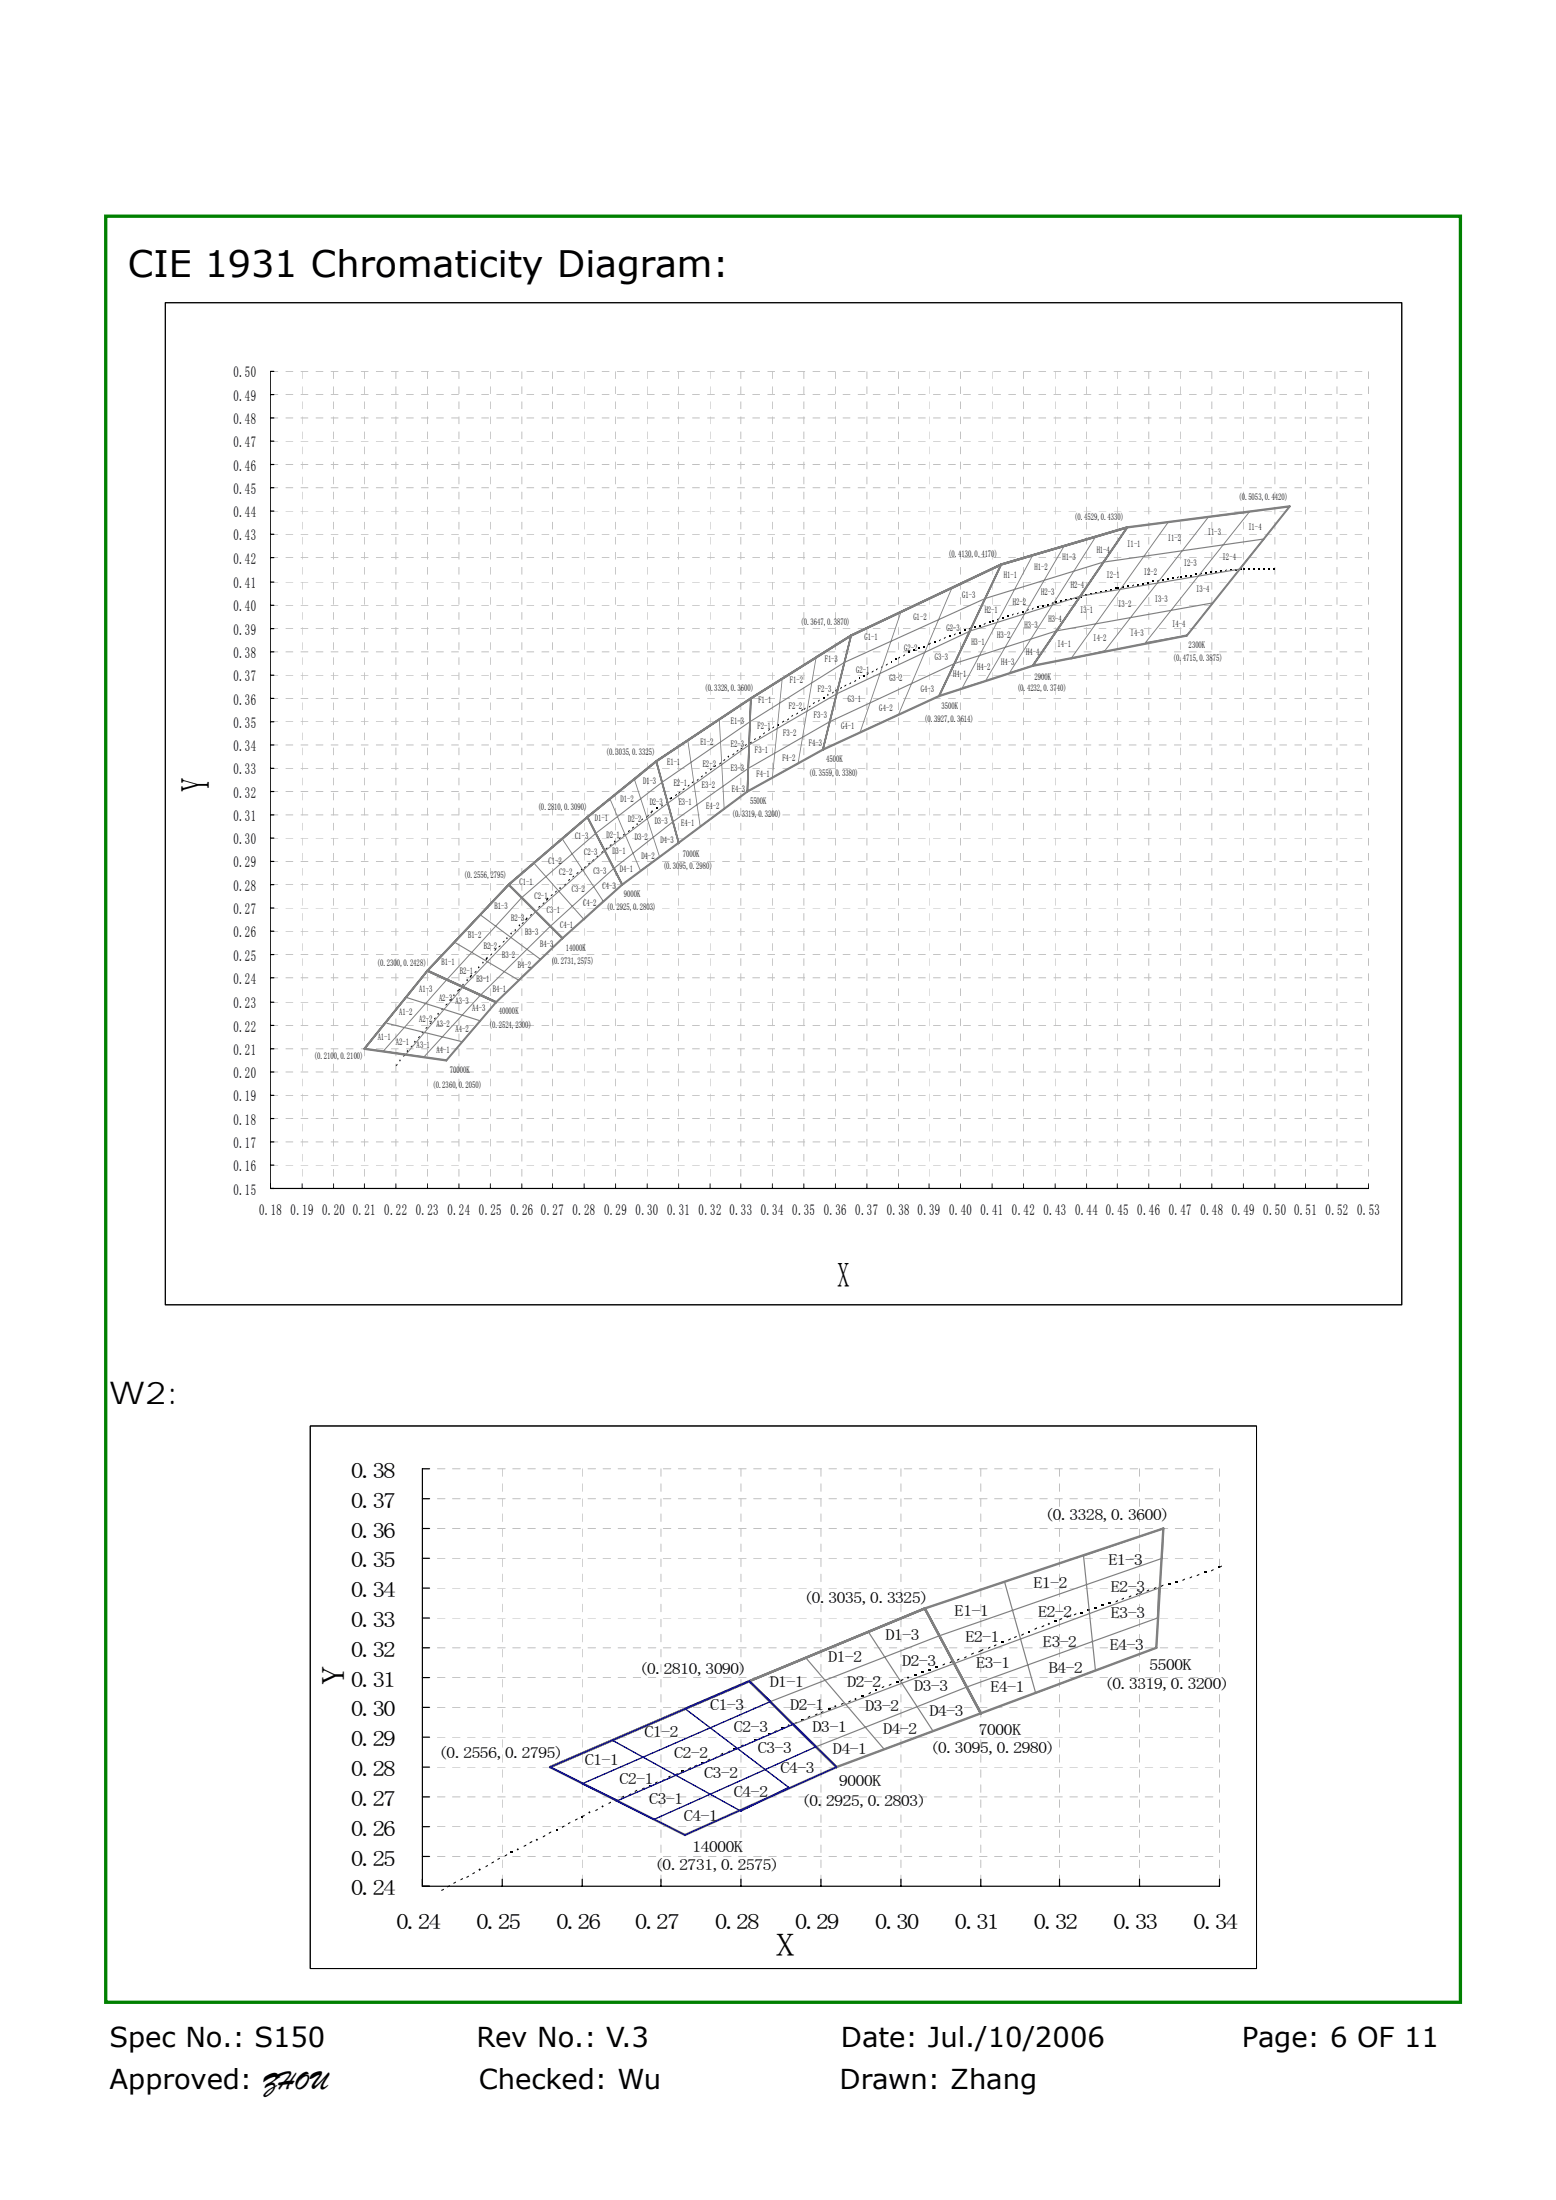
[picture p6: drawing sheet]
<svg xmlns="http://www.w3.org/2000/svg" width="210mm" height="297mm" viewBox="0 0 210 297" stroke-linecap="round" stroke-linejoin="round" font-family="sans-serif">
<path d="M14.3 29.2h182.8v241.1h-182.8z" fill="none" stroke="#008000" stroke-width=".44"/>
<path d="M22.3 40.9h166.9v135.3h-166.9z" fill-rule="evenodd" fill="#fff" stroke="#000" stroke-width=".13"/>
<g fill="none" stroke="#c0c0c0" stroke-width=".13" stroke-dasharray="1 1 1 1 1 1 1 1" stroke-linecap="butt">
<path d="M36.5 59.6h148.2M36.5 56.4h148.2M36.5 53.3h148.2M36.5 50.1h148.2M40.8 50.1v110.4M45 50.1v110.4M49.2 50.1v110.4M53.4 50.1v110.4M57.7 50.1v110.4M61.9 50.1v110.4M66.2 50.1v110.4M70.4 50.1v110.4"/>
<path d="M74.6 50.1v110.4M78.8 50.1v110.4M83.1 50.1v110.4M87.3 50.1v110.4M91.6 50.1v110.4M95.8 50.1v110.4M100 50.1v110.4M104.2 50.1v110.4M108.5 50.1v110.4M112.7 50.1v110.4M117 50.1v110.4M121.2 50.1v110.4"/>
<path d="M125.4 50.1v110.4M129.6 50.1v110.4M133.9 50.1v110.4M138.1 50.1v110.4M142.4 50.1v110.4M146.6 50.1v110.4M150.8 50.1v110.4M155 50.1v110.4M159.3 50.1v110.4M163.5 50.1v110.4M167.8 50.1v110.4M172 50.1v110.4"/>
<path d="M176.2 50.1v110.4M180.4 50.1v110.4M184.7 50.1v110.4M36.5 78.6h148.2M36.5 75.3h148.2M36.5 72.1h148.2M36.5 69h148.2M36.5 65.8h148.2M36.5 62.7h148.2M36.5 97.5h148.2M36.5 94.3h148.2M36.5 91.2h148.2"/>
<path d="M36.5 88h148.2M36.5 84.9h148.2M36.5 81.7h148.2M36.5 119.4h148.2M36.5 116.3h148.2M36.5 113.2h148.2M36.5 110h148.2M36.5 106.9h148.2M36.5 103.7h148.2M36.5 100.6h148.2M36.5 138.5h148.2M36.5 135.3h148.2"/>
<path d="M36.5 132h148.2M36.5 128.9h148.2M36.5 125.7h148.2M36.5 122.6h148.2M36.5 157.3h148.2M36.5 154.2h148.2M36.5 151h148.2M36.5 147.9h148.2M36.5 144.7h148.2M36.5 141.6h148.2"/>
</g>
<g fill="none" stroke="#000" stroke-width=".13">
<path d="M22.3 40.9h166.9v135.3h-166.9zM36.5 59.6h.5M36.5 56.4h.5M36.5 53.3h.5M37 50.1h-.5v110.4h148.2v-.7M36.5 78.6h.5M36.5 75.3h.5M36.5 72.1h.5M36.5 69h.5M36.5 65.8h.5M36.5 62.7h.5M36.5 97.5h.5"/>
<path d="M36.5 94.3h.5M36.5 91.2h.5M36.5 88h.5M36.5 84.9h.5M36.5 81.7h.5M36.5 119.4h.5M36.5 116.3h.5M36.5 113.2h.5M36.5 110h.5M36.5 106.9h.5M36.5 103.7h.5M36.5 100.6h.5"/>
<path d="M36.5 138.5h.5M36.5 135.3h.5M36.5 132h.5M36.5 128.9h.5M36.5 125.7h.5M36.5 122.6h.5M36.5 157.3h.5M36.5 154.2h.5M36.5 151h.5M36.5 147.9h.5M36.5 144.7h.5M36.5 141.6h.5"/>
<path d="M40.8 159.8v.7M45 159.8v.7M49.2 159.8v.7M53.4 159.8v.7M57.7 159.8v.7M61.9 159.8v.7M66.2 159.8v.7M70.4 159.8v.7M74.6 159.8v.7M78.8 159.8v.7M83.1 159.8v.7M87.3 159.8v.7"/>
<path d="M91.6 159.8v.7M95.8 159.8v.7M100 159.8v.7M104.2 159.8v.7M108.5 159.8v.7M112.7 159.8v.7M117 159.8v.7M121.2 159.8v.7M125.4 159.8v.7M129.6 159.8v.7M133.9 159.8v.7M138.1 159.8v.7"/>
<path d="M142.4 159.8v.7M146.6 159.8v.7M150.8 159.8v.7M155 159.8v.7M159.3 159.8v.7M163.5 159.8v.7M167.8 159.8v.7M172 159.8v.7M176.2 159.8v.7M180.4 159.8v.7"/>
</g>
<g fill="#000">
<path d="M152.8 79.1l.2-.2v.2l-.2 .1zM156.1 78.4l.3-.1v.1l-.3 .2zM158.8 78l.3-.2v.2l-.3 .1zM162 77.5l.2-.2v.2l-.2 .1zM165.3 77l.2-.1v.1l-.2 .2zM101.8 99.8l.2-.1v.1l-.2 .1zM102.4 99.5l.3-.2v.2l-.3 .2zM103 99l.2-.2v.2l-.2 .2zM103.7 98.6l.2-.2v.2l-.2 .1zM104.2 98.2l.3-.1v.1l-.3 .2zM105.6 97.5l.2-.2v.2l-.2 .1zM106.2 97.1l.3-.1v.1l-.3 .2z"/>
<path d="M106.8 96.6l.2-.1v.1l-.2 .2zM107.5 96.4l.2-.2v.2l-.2 .1zM108.1 95.9l.3-.2v.2l-.3 .1zM108.5 95.7l.2-.2v.2l-.2 .2zM109.2 95.4l.2-.2v.2l-.2 .1zM109.7 94.9l.2-.1v.1l-.2 .2zM110.4 94.6l.2-.2v.2l-.2 .2zM111.7 93.7l.1 .1-.1 .2-.1-.2zM112.3 93.5l.2-.1v.1l-.2 .2zM112.7 93.2l.2-.2v.2l-.2 .2zM113.4 92.9l.2-.2v.2l-.2 .1zM114 92.6l.2-.2v.2l-.2 .1z"/>
<path d="M114.6 92.3l.3-.2v.2l-.3 .1zM115.3 91.9l.2-.1v.1l-.2 .2zM117 91l.2-.2v.2l-.2 .2zM117.6 90.7l.3-.2v.2l-.3 .1zM118.2 90.4l.2-.2v.2l-.2 .1zM118.9 90.1l.2-.2v.2l-.2 .1zM119.5 89.7l.3-.1v.1l-.3 .2zM121.2 88.8l.3-.2v.2l-.3 .2zM121.9 88.5l.2-.2v.2l-.2 .1zM125.4 86.9l.2-.1v.1l-.2 .2zM126.7 86.4l.2-.1v.1l-.2 .2zM127.4 86.1l.2-.1v.1l-.2 .2z"/>
<path d="M128.7 85.7l.2-.2v.2l-.2 .1zM130.7 84.9l.3-.2v.2l-.3 .1zM132.8 84.2l.2-.1v.1l-.2 .2zM134.6 83.6l.2-.1v.1l-.2 .2zM136.6 83l.2-.2v.2l-.2 .1zM137.2 82.8l.3-.1v.1l-.3 .2zM138.6 82.4l.2-.2v.2l-.2 .1zM139.3 82.2l.2-.2v.2l-.2 .2zM141.9 81.4l.3-.1v.1l-.3 .2zM75.6 119.8l.1 .1-.1 .2-.1-.2zM76.1 119.4l.3-.1v.1l-.3 .2zM76.7 118.8l.2-.1v.1l-.2 .2z"/>
<path d="M77.3 118.3l.2-.1v.1l-.2 .2zM77.8 117.9l.2-.2v.2l-.2 .1zM78.5 117.2l.1 .2-.1 .2-.1-.2zM78.8 117.1l.2-.2v.2l-.2 .1zM79.4 116.6l.2-.1v.1l-.2 .2zM79.9 116.1l.3-.1v.1l-.3 .2zM80.6 115.5l.1 .2-.1 .1-.1-.1zM81.2 115l.2-.1v.1l-.2 .2zM81.7 114.6l.3-.2v.2l-.3 .1zM82.3 114.1l.2-.2v.2l-.2 .2zM83 113.5l.1 .1-.1 .2-.2-.2zM83.5 113.2l.2-.2v.2l-.2 .1z"/>
<path d="M84.1 112.7l.2-.2v.2l-.2 .1zM84.8 112.2l.2-.1v.1l-.2 .2zM85.3 111.7l.2-.1v.1l-.2 .2zM86 111.1l.1 .2-.1 .1-.1-.1zM86.6 110.6l.2-.1v.1l-.2 .2zM87.3 110.2l.2-.2v.2l-.2 .1zM87.9 109.5l.1 .2-.1 .2-.1-.2zM88 109.4l.1 .1-.1 .2-.1-.2zM89.2 108.8l.3-.2v.2l-.3 .1zM89.9 108.3l.2-.2v.2l-.2 .1zM90.5 107.7l.1 .1-.1 .2-.2-.2zM91.1 107.3l.3-.1v.1l-.3 .2z"/>
<path d="M91.6 107l.2-.1v.1l-.2 .2zM92.1 106.6l.3-.2v.2l-.3 .1zM92.8 106.1l.2-.2v.2l-.2 .1zM93.4 105.6l.2-.1v.1l-.2 .2zM94 105.3l.3-.2v.2l-.3 .2zM94.6 104.8l.2-.1v.1l-.2 .2zM95.3 104.2l.1 .2-.1 .1-.1-.1zM95.8 103.9l.3-.2v.2l-.3 .1zM96.4 103.4l.2-.1v.1l-.2 .2zM97.1 103.1l.2-.2v.2l-.2 .2zM97.6 102.6l.3-.1v.1l-.3 .2zM98.3 102l.1 .2-.1 .1-.1-.1z"/>
<path d="M98.8 101.8l.3-.1v.1l-.3 .2zM99.4 101.4l.2-.2v.2l-.2 .1zM100 101l.2-.1v.1l-.2 .2zM100.5 100.6l.3-.2v.2l-.3 .1zM101.2 100.3l.2-.2v.2l-.2 .1zM57 139.3l.1 .1-.1 .2-.1-.2zM57.4 138.8l.3-.2v.2l-.3 .1zM58 138.2l.2-.2v.2l-.2 .1zM58.6 137.5l.2-.1v.1l-.2 .2zM59.1 136.7l.1 .2-.1 .2-.1-.2zM59.6 136.2l.2-.1v.1l-.2 .2zM60.1 135.6l.3-.1v.1l-.3 .2z"/>
<path d="M60.7 135l.2-.1v.1l-.2 .1zM61.3 134.2l.1 .2-.1 .1-.1-.1zM61.7 133.8l.2-.2v.2l-.2 .1zM61.9 133.6l.2-.2v.2l-.2 .2zM62.5 132.8l.1 .2-.1 .1-.1-.1zM63 132.2l.2 .1-.2 .2-.1-.2zM63.6 131.6l.1 .1-.2 .3-.1-.1zM64.1 131.2l.2-.1v.1l-.2 .2zM64.6 130.5l.1 .1-.1 .2-.1-.2zM65.2 129.8l.1 .2-.1 .1-.1-.1zM65.7 129.2l.1 .1-.2 .4-.1-.2zM66.2 128.9l.2-.2v.2l-.2 .1z"/>
<path d="M66.7 128.2l.3-.1v.1l-.3 .2zM67.3 127.8l.2-.2v.2l-.2 .1zM67.9 127.1l.2-.1v.1l-.2 .2zM68.4 126.5l.1 .2-.1 .1-.1-.1zM69 125.9l.1 .1-.1 .2-.1-.2zM69.5 125.4l.1 .2-.1 .1-.1-.1zM70.1 124.8l.1 .1-.1 .2-.1-.2zM70.4 124.6l.3-.1v.1l-.3 .2zM71.1 123.8l.1 .2-.2 .3-.1-.1zM71.5 123.5l.3-.1v.1l-.3 .2zM72.1 123.1l.2-.2v.2l-.2 .1zM72.7 122.4l.2-.1v.1l-.2 .2z"/>
<path d="M73.2 122l.2-.2v.2l-.2 .1zM73.9 121.2l.1 .1-.2 .3-.1-.1zM74.3 120.9l.3-.2v.2l-.3 .1zM74.9 120.4l.2-.2v.2l-.2 .1zM53.4 143.8l.2-.2v.2l-.2 .2zM54 143l.1 .2-.1 .1-.1-.1zM54.4 142.5l.3-.1v.1l-.3 .2zM55 141.8l.1 .1-.1 .2-.1-.2zM55.4 141.3l.2-.2v.2l-.2 .1zM56 140.5l.1 .2-.1 .1-.1-.1zM56.4 140l.3-.1v.1l-.3 .2z"/>
</g>
<g fill="#000">
<path d="M148.4 79.8h.3v.2h-.3zM149.1 79.7h.2v.1h-.2zM149.8 79.5h.2v.2h-.2zM150.4 79.4h.3v.1h-.3zM150.8 79.4h.2v.1h-.2zM151.4 79.2h.3v.2h-.3zM152.1 79.1h.2v.1h-.2zM153.5 78.9h.2v.2h-.2zM154.1 78.7h.3v.2h-.3zM154.8 78.6h.2v.1h-.2zM155.5 78.4h.2v.2h-.2zM156.8 78.3h.2v.1h-.2z"/>
<path d="M157.5 78.1h.2v.2h-.2zM158.2 78h.2v.1h-.2zM159.3 77.8h.2v.2h-.2zM160 77.6h.2v.2h-.2zM160.6 77.6h.2v.2h-.2zM161.3 77.5h.2v.1h-.2zM162.6 77.3h.3v.2h-.3zM163.3 77.2h.2v.1h-.2zM164 77.2h.2v.1h-.2zM164.7 77h.2v.2h-.2zM166 76.9h.2v.1h-.2zM166.7 76.9h.2v.1h-.2z"/>
<path d="M167.3 76.7h.3v.2h-.3zM167.8 76.7h.2v.2h-.2zM168.5 76.7h.2v.2h-.2zM169.1 76.7h.3v.2h-.3zM169.8 76.7h.2v.2h-.2zM170.5 76.7h.2v.2h-.2zM171.2 76.7h.2v.2h-.2zM171.8 76.7h.2v.2h-.2zM104.9 97.7h.2v.2h-.2zM111 94.1h.3v.2h-.3zM116 91.5h.1v.1h-.1zM116.5 91.2h.3v.1h-.3z"/>
<path d="M120.2 89.3h.1v.1h-.1zM120.8 89h.2v.1h-.2zM122.6 88h.2v.2h-.2zM123.3 87.7h.2v.2h-.2zM123.9 87.4h.2v.1h-.2zM124.6 87.2h.2v.2h-.2zM125.3 86.9h.1v.2h-.1zM126 86.6h.3v.2h-.3zM128.1 85.8h.2v.2h-.2zM129.4 85.3h.2v.2h-.2zM130.1 85h.2v.2h-.2zM131.4 84.6h.2v.1h-.2z"/>
<path d="M132.1 84.4h.2v.2h-.2zM133.4 83.9h.2v.2h-.2zM133.9 83.8h.2v.1h-.2zM135.2 83.3h.2v.2h-.2zM135.9 83.1h.2v.2h-.2zM137.9 82.5h.2v.2h-.2zM139.9 81.9h.2v.1h-.2zM140.6 81.7h.2v.2h-.2zM141.3 81.6h.2v.1h-.2zM142.4 81.3h.2v.1h-.2zM143.1 81.1h.2v.2h-.2zM143.7 80.9h.3v.2h-.3z"/>
<path d="M144.4 80.8h.2v.1h-.2zM145.1 80.6h.2v.2h-.2zM145.7 80.5h.3v.1h-.3zM146.4 80.3h.2v.2h-.2zM147.1 80.2h.2v.1h-.2zM147.8 80h.2v.2h-.2zM87.2 110.2h.1v.1h-.1zM88.6 109.1h.2v.1h-.2zM90.6 107.7h.1v.1h-.1z"/>
</g>
<g fill="none" stroke="#808080" stroke-width=".13">
<path d="M135.1 76.2l-20.2 9.6M135.1 76.2l-8.4 17.8M135.1 76.2l-2.1 4.6M135.1 76.2l-6.7 3.3-7.2 17-5.1 2.3 5.5-16.1M139.4 75l-9.5 17.9 3.1-1 10.6-18.2 4.3-1.2-11.7 18.3 3.2-.9M148.9 75.9l21.7-3.1-3.4 4.1-21.3 3.6M148.9 75.9l-15.9 4.9M148.9 75.9l-3 4.6M152.1 71.2l22-2.8-13.9 17.4M152.1 71.2l-12.7 18.7M152.1 71.2l-3.2 4.7M152.1 71.2l-17 5"/>
<path d="M157.6 70.6l-13.1 18.4 4.6-1.1 14-18.1 5.5-.6-14 17.6 5.6-1M101.2 97.5l-11.9 8.1-8.9 6.9M101.2 97.5l-.2 6.2M101.3 94.3l-12.7 8.5M101.3 94.3l-.4 12.6M101.3 94.3l-.1 3.2M101.3 94.3l-4.2 2.8 .6 12.1-3.2 2.4-1.7-11.7M112 97.5l-11 6.2M112.9 93.7l-11.8 6.9-11 7.8M112.9 93.7l-.9 3.8M114 89.4l-12.8 8.1M114 89.4l-1.1 4.3"/>
<path d="M114.9 85.8l-13.6 8.5M114.9 85.8l-3.9 15.4M114.9 85.8l-4.7 2.8-2.5 14.5-3.5 1.9 1.4-13.4M114.9 85.8l-2.9 11.7M126.7 94l-15.7 7.2M128.8 89.6l-16.8 7.9M131 85.2l-2.2 4.4M131 85.2l-18.1 8.5M133 80.8l-19 8.6M139.4 89.9l-12.7 4.1M142.6 85.2l21-3.8-3.4 4.4M142.6 85.2l-13.8 4.4"/>
<path d="M142.6 85.2l-3.2 4.7M145.9 80.5l-3.3 4.7M145.9 80.5l-14.9 4.7M160.2 85.8l-20.8 4.1M68.6 119.4l-10.9 11.7M68.6 119.4l7.3 7.3M68.6 119.4l1.8 1.8M68.6 119.4l-3.8 4.1 8.1 6-2.9 2.8-8.5-5M68.6 119.4l5.6 5.7M79.3 110.3l4.7 9.1M79.3 110.3l3.5 6.9M79.3 110.3l-10.7 9.1"/>
<path d="M79.3 110.3l1.1 2.2M79.3 110.3l-3.4 3 5.5 8.3-2.6 2.6-6.7-7.6M80.4 112.5l1.2 2.4M80.4 112.5l-10 8.7M81.6 114.9l1.2 2.3M81.6 114.9l-9.3 8.2M82.8 117.2l-8.6 7.9M84 119.4l-8.1 7.3M88.6 102.8l-9.3 7.5M88.6 102.8l3 11M88.6 102.8l1.5 5.6M88.6 102.8l-3 2.5 3.4 10.4-2.6 1.9-4.1-9.8"/>
<path d="M90.1 108.4l.7 2.6M90.1 108.4l-8.5 6.5M90.8 111l-8 6.2M91.6 113.8l-7.6 5.6M100.9 106.9l-9.3 6.9M101 103.7l-10.2 7.3M111 101.2l-10.1 5.7M57.7 131.1l-8.5 10.5M57.7 131.1l9.3 4.2M57.7 131.1l2.5 1.2M57.7 131.1l-2.8 3.6 9.9 3.1-2.4 2.9-10.2-2.5M60.2 132.3l-8.5 9.6 3.1 .5 7.7-9.1"/>
<path d="M60.2 132.3l2.3 1M62.5 133.3l2.3 1.1M64.8 134.4l-7.6 8.3-8-1.1M67 135.3l-6.8 7.9-11-1.6M70.4 121.2l-10.2 11.1M70.4 121.2l1.9 1.9M72.3 123.1l1.9 2M72.3 123.1l-9.8 10.2M74.2 125.1l-9.4 9.3M75.9 126.7l-8.9 8.6"/>
</g>
<g fill="none" stroke="#808080" stroke-width=".27">
<path d="M135.1 76.2l-20.2 9.6M135.1 76.2l-8.4 17.8M152.1 71.2l-17 5M152.1 71.2l-12.7 18.7M152.1 71.2l22-2.8-13.9 17.4-20.8 4.1M101.3 94.3l-12.7 8.5M101.3 94.3l-.4 12.6M114.9 85.8l-13.6 8.5M114.9 85.8l-3.9 15.4M126.7 94l-15.7 7.2M139.4 89.9l-12.7 4.1M68.6 119.4l-10.9 11.7"/>
<path d="M68.6 119.4l7.3 7.3M79.3 110.3l-10.7 9.1M79.3 110.3l4.7 9.1M84 119.4l-8.1 7.3M88.6 102.8l-9.3 7.5M88.6 102.8l3 11M91.6 113.8l-7.6 5.6M100.9 106.9l-9.3 6.9M111 101.2l-10.1 5.7M57.7 131.1l-8.5 10.5 11 1.6 6.8-7.9M57.7 131.1l9.3 4.2M75.9 126.7l-8.9 8.6"/>
</g>
<path d="M41.9 192.5h127.7v73.3h-127.7z" fill-rule="evenodd" fill="#fff" stroke="#000" stroke-width=".13"/>
<g fill="none" stroke="#c0c0c0" stroke-width=".13" stroke-dasharray="1 1 1 1 1 1 1 1">
<path d="M57 198.3h107.6M67.8 198.3v56.4M78.6 198.3v56.4M89.2 198.3v56.4M100 198.3v56.4M110.8 198.3v56.4M121.6 198.3v56.4M132.4 198.3v56.4M143 198.3v56.4M153.8 198.3v56.4M164.6 198.3v56.4M57 218.5h107.6"/>
<path d="M57 214.4h107.6M57 210.4h107.6M57 206.4h107.6M57 202.4h107.6M57 238.6h107.6M57 234.5h107.6M57 230.5h107.6M57 226.5h107.6M57 222.5h107.6M57 250.7h107.6M57 246.6h107.6M57 242.6h107.6"/>
</g>
<g fill="none" stroke="#000" stroke-width=".16">
<path d="M58 198.3h-1v56.4h107.6v-1M57 218.5h1M57 214.4h1M57 210.4h1M57 206.4h1M57 202.4h1M57 238.6h1M57 234.5h1M57 230.5h1M57 226.5h1M57 222.5h1M57 250.7h1"/>
<path d="M57 246.6h1M57 242.6h1M67.8 253.7v1M78.6 253.7v1M89.2 253.7v1M100 253.7v1M110.8 253.7v1M121.6 253.7v1M132.4 253.7v1M143 253.7v1M153.8 253.7v1"/>
</g>
<g fill="#000">
<path d="M139.6 219.9l.3-.2v.2l-.3 .2zM140.6 219.6l.3-.2v.2l-.3 .1zM141.4 219.3l.1-.2 .2 .2-.2 .1zM143 218.6l.3-.1v.1l-.3 .2zM144 218.3l.3-.2v.2l-.3 .2zM144.9 218l.3-.2v.2l-.3 .1zM150.6 216.2l.3-.2v.2l-.3 .2zM151.4 215.9l.3-.2v.2l-.3 .1zM152.3 215.6l.4-.2v.2l-.4 .1zM153.3 215.2l.3-.1v.1l-.3 .2zM153.8 215.1l.3-.2v.2l-.3 .1zM154.7 214.8l.4-.2v.2l-.4 .1z"/>
<path d="M155.7 214.4l.3-.1v.1l-.3 .2zM156.7 214.1l.3-.1v.1l-.3 .2zM159.6 213.3l.3-.2v.2l-.3 .2zM160.5 213l.4-.2v.2l-.4 .1zM161.5 212.7l.3-.2v.2l-.3 .1zM163.4 212l.4-.1v.1l-.4 .2zM164.6 211.5l.3-.1v.1l-.3 .2zM90.2 239.9l.3-.2v.2l-.3 .1zM91.1 239.5l.4-.1v.1l-.4 .2zM92.9 238.7l.3-.1v.1l-.3 .2zM93.7 238.4l.3-.1v.1l-.3 .2zM95.5 237.6l.3-.2v.2l-.3 .2z"/>
<path d="M96.5 237.3l.3-.2v.2l-.3 .1zM97.3 236.8l.3-.2v.2l-.3 .2zM98.2 236.5l.4-.2v.2l-.4 .1zM100 235.7l.3-.2v.2l-.3 .1zM101 235.4l.3-.2v.2l-.3 .1zM102.7 234.5l.4-.1v.1l-.4 .2zM104.5 233.7l.3-.1v.1l-.3 .2zM106.4 232.8l.2 .1-.2 .2-.1-.2zM107.2 232.6l.4-.1v.1l-.4 .2zM109 231.8l.3-.2v.2l-.3 .2zM110 231.5l.3-.2v.2l-.3 .1zM110.8 231.2l.3-.2v.2l-.3 .1z"/>
<path d="M112.7 230.2l.2 .2-.2 .1-.1-.1zM113.5 230l.3-.1v.1l-.3 .2zM114.5 229.7l.3-.1v.1l-.3 .2zM115.4 229.2l.2 .2-.2 .2-.1-.2zM117.2 228.6l.3-.2v.2l-.3 .2zM119 227.8l.3-.2v.2l-.3 .1zM120 227.5l.3-.2v.2l-.3 .1zM121.6 226.8l.3-.1v.1l-.3 .2zM122.5 226.3l.2 .2-.2 .2-.1-.2zM127.2 224.7l.3-.1v.1l-.3 .2zM128.2 224.4l.3-.2v.2l-.3 .2zM129.1 224.1l.4-.2v.2l-.4 .1z"/>
<path d="M130.1 223.8l.3-.2v.2l-.3 .1zM131.1 223.3l.3-.2v.2l-.3 .1zM132 223l.4-.2v.2l-.4 .1zM132.4 222.8l.3-.2v.2l-.3 .2zM133.3 222.5l.3-.2v.2l-.3 .1zM134.1 222.2l.4-.2v.2l-.4 .1zM136.1 221.4l.3-.2v.2l-.3 .1zM136.9 221l.3-.1v.1l-.3 .2zM137.8 220.7l.4-.2v.2l-.4 .2zM59.6 255.2l.3-.2v.2h-.3zM60.4 254.7l.3-.2v.2l-.3 .1zM61.2 254.2l.3-.2v.2l-.3 .2z"/>
<path d="M62.1 253.7l.4-.1v.1l-.4 .2zM62.9 253.4l.4-.2v.2l-.4 .2zM63.8 252.9l.3-.1v.1l-.3 .2zM64.6 252.4l.1-.1 .2 .1-.2 .2zM65.5 251.9l.3-.1v.1l-.3 .2zM66.3 251.5l.4-.2v.2l-.4 .1zM67.1 251l.4-.2v.2l-.4 .1zM68.1 250.5l.3-.2v.2l-.3 .2zM69.9 249.5l.1 .2-.1 .2-.2-.2zM70.7 249.2l.3-.2v.2l-.3 .2zM71.5 248.7l.3-.1v.1l-.3 .2zM72.3 248.4l.2-.2 .1 .2-.1 .2z"/>
<path d="M73.3 247.9l.3-.1v.1l-.3 .2zM74.1 247.4l.3-.1v.1l-.3 .2zM75.8 246.6l.4-.1v.1l-.4 .2zM76.6 246.1l.4-.1v.1l-.4 .2zM77.6 245.7l.3-.2v.2l-.3 .1zM78.6 245.2l.3-.2v.2l-.3 .1zM79.5 244.5l.2 .2-.2 .2-.1-.2zM80.3 244.4l.4-.2v.2l-.4 .1zM81.2 243.9l.1-.2 .2 .2-.2 .2zM82.1 243.4l.3-.2v.2l-.3 .2zM83.1 242.9l.1 .2-.1 .1-.2-.1zM83.9 242.6l.3-.2v.2l-.3 .2z"/>
<path d="M84.9 242.3l.3-.2v.2l-.3 .1zM85.7 241.8l.3-.2v.2l-.3 .2zM86.6 241.5l.4-.2v.2l-.4 .1zM88.4 240.7l.3-.2v.2l-.3 .1zM89.4 240.3l.3-.1v.1l-.3 .2z"/>
</g>
<g fill="#000">
<path d="M142.3 218.8h.4v.1h-.4zM145.7 217.7h.4v.1h-.4zM146.7 217.3h.3v.2h-.3zM147.7 217h.3v.2h-.3zM148.6 216.7h.3v.1h-.3zM149.6 216.4h.3v.1h-.3zM157.6 213.8h.4v.2h-.4zM158.6 213.5h.3v.1h-.3zM162.5 212.2h.3v.1h-.3zM164.4 211.5h.2v.2h-.2zM91.9 239.1h.4v.1h-.4zM94.7 237.9h.3v.2h-.3z"/>
<path d="M99 236h.4v.2h-.4zM101.8 234.9h.3v.1h-.3zM103.7 234.1h.3v.1h-.3zM105.5 233.3h.3v.1h-.3zM108.2 232.1h.3v.2h-.3zM111.7 230.7h.4v.1h-.4zM116.2 228.9h.4v.2h-.4zM118.2 228.1h.1v.2h-.1zM120.9 227h.3v.1h-.3zM123.3 226h.4v.2h-.4zM124.3 225.7h.3v.2h-.3zM125.3 225.4h.3v.1h-.3z"/>
<path d="M126.2 225.1h.4v.1h-.4zM135.1 221.7h.3v.1h-.3zM138.8 220.2h.2v.2h-.2zM68.9 250h.3v.2h-.3zM75 247h.2v.1h-.2zM78.4 245.2h.2v.1h-.2zM87.6 241h.3v.2h-.3z"/>
</g>
<g fill="none" stroke="#808080" stroke-width=".16">
<path d="M124.8 217.2l7.6 14.1M124.8 217.2l5.6 10.6M124.8 217.2l-23.7 9.8M124.8 217.2l1.9 3.7M124.8 217.2l-7.6 3.2 8.7 13.3-6.6 2.5-10.6-12.4M157 206.4l-32.2 10.8M157 206.4l-1 16.1-43.1 16.1M157 206.4l-.2 4-30.1 10.5M157 206.4l-10.8 3.7 1.6 15.4-8 3.1-4.2-15M101.1 227l11.8 11.6M101.1 227l9 8.8M101.1 227l-26.9 11.6 18.2 9.2 20.5-9.2"/>
<path d="M101.1 227l2.9 2.7M101.1 227l-8.7 3.7 14 10.6-6.4 3.2-17.2-9.5M104 229.7l6.1 6.1M110.1 235.8l-21.9 9.9M126.7 220.9l2.1 3.7M126.7 220.9l-22.7 8.8M128.8 224.6l27.6-10.2-.2 4.1-25.8 9.3M128.8 224.6l1.6 3.2M128.8 224.6l-21.7 8.2-23.7 10.3-4.8-2.3 25.4-11.1M130.4 227.8l-20.3 8"/>
</g>
<path d="M124.8 217.2l-23.7 9.8M124.8 217.2l7.6 14.1M124.8 217.2l32.2-10.8-1 16.1-43.1 16.1M101.1 227l-26.9 11.6 18.2 9.2 20.5-9.2M101.1 227l11.8 11.6" fill="none" stroke="#808080" stroke-width=".32"/>
<path d="M74.2 238.6l26.9-11.6 11.8 11.6-20.5 9.2zM101.1 227l2.9 2.7-25.4 11.1 4.8 2.3 23.7-10.3 3 3-21.9 9.9M101.1 227l-8.7 3.7 14 10.6-6.4 3.2-17.2-9.5" fill="none" stroke="#00f" stroke-width=".16"/>
<path d="M41.9 192.5h127.7v73.3h-127.7z" fill="none" stroke="#000" stroke-width=".13"/>
<g fill="#fff">
<path d="M13.5 10.4h59.1v17.8h-59.1z"/>
<path d="M13.7 284h181.4v7.6h-181.4z"/>
</g>
<text font-size="5.5" x="28.3" y="106.9" transform="rotate(-90 28.3 106.9)">Y</text>
<text font-size="4.9" x="17.3" y="37.5">CIE 1931 Chromaticity Diagram:</text>
<text font-size="4.7" x="113" y="173.8">X</text>
<g font-size="4.3">
<text x="46.5" y="227.5" transform="rotate(-90 46.5 227.5)">Y</text>
<text x="104.7" y="264.1">X</text>
</g>
<text font-size="4.2" x="14.8" y="189.6">W2:</text>
<g font-size="3.7">
<text x="14.8" y="276.4">Spec No.: S150</text>
<text x="64.3" y="276.4">Rev No.: V.3</text>
<text x="113.5" y="276.4">Date: Jul./10/2006</text>
<text x="167.6" y="276.4">Page: 6 OF 11</text>
<text x="14.8" y="282">Approved: ZHOU</text>
<text x="64.6" y="282">Checked: Wu</text>
<text x="113.3" y="282">Drawn: Zhang</text>
</g>
<g font-size="2.9">
<text x="47.3" y="203.6">0.37</text>
<text x="47.3" y="199.5">0.38</text>
<text x="47.3" y="207.6">0.36</text>
<text x="47.3" y="215.6">0.34</text>
<text x="47.3" y="211.6">0.35</text>
<text x="47.3" y="219.7">0.33</text>
<text x="47.3" y="227.7">0.31</text>
<text x="47.3" y="223.7">0.32</text>
<text x="47.3" y="231.8">0.30</text>
<text x="47.3" y="239.8">0.28</text>
<text x="47.3" y="235.8">0.29</text>
<text x="47.3" y="243.8">0.27</text>
<text x="47.3" y="251.9">0.25</text>
<text x="47.3" y="247.9">0.26</text>
<text x="47.3" y="255.9">0.24</text>
<text x="53.5" y="260.4">0.24</text>
<text x="64.3" y="260.4">0.25</text>
<text x="75" y="260.4">0.26</text>
<text x="85.7" y="260.4">0.27</text>
<text x="96.5" y="260.4">0.28</text>
<text x="107.3" y="260.4">0.29</text>
<text x="118" y="260.4">0.30</text>
<text x="128.8" y="260.4">0.31</text>
<text x="139.5" y="260.4">0.32</text>
<text x="150.2" y="260.4">0.33</text>
<text x="161" y="260.4">0.34</text>
</g>
<g font-size="2.1">
<text x="140.9" y="205.3">(0.3328,0.3600)</text>
<text x="139.5" y="214.5">E1-2</text>
<text x="149.6" y="211.2">E1-3</text>
<text x="149.9" y="214.9">E2-3</text>
<text x="108.4" y="216.4">(0.3035,0.3325)</text>
<text x="119.5" y="221.4">D1-3</text>
<text x="128.8" y="218.2">E1-1</text>
<text x="130.3" y="221.7">E2-1</text>
<text x="140.1" y="218.3">E2-2</text>
<text x="149.9" y="218.5">E3-3</text>
<text x="86.1" y="226.1">(0.2810,3090)</text>
<text x="103.9" y="227.8">D1-1</text>
<text x="111.8" y="224.5">D1-2</text>
<text x="114.3" y="227.8">D2-2</text>
<text x="121.8" y="224.9">D2-3</text>
<text x="131.7" y="225.3">E3-1</text>
<text x="140.7" y="222.4">E3-2</text>
<text x="141.5" y="225.9">B4-2</text>
<text x="149" y="228">(0.3319,0.3200)</text>
<text x="149.8" y="222.8">E4-3</text>
<text x="155.1" y="225.4">5500K</text>
<text x="95.8" y="230.9">C1-3</text>
<text x="99" y="233.8">C2-3</text>
<text x="106.6" y="230.9">D2-1</text>
<text x="109.7" y="233.8">D3-1</text>
<text x="116.8" y="231.1">D3-2</text>
<text x="123.4" y="228.3">D3-3</text>
<text x="125.5" y="231.7">D4-3</text>
<text x="133.7" y="228.5">E4-1</text>
<text x="59.1" y="237.3">(0.2556,0.2795)</text>
<text x="78.9" y="238.3">C1-1</text>
<text x="87" y="234.6">C1-2</text>
<text x="91" y="237.3">C2-2</text>
<text x="102.3" y="236.7">C3-3</text>
<text x="105.3" y="239.4">C4-3</text>
<text x="112.4" y="236.9">D4-1</text>
<text x="119.2" y="234.1">D4-2</text>
<text x="125.5" y="236.7">(0.3095,0.2980)</text>
<text x="132.1" y="234.3">7000K</text>
<text x="83.6" y="240.9">C2-1</text>
<text x="87.6" y="243.6">C3-1</text>
<text x="92.3" y="245.9">C4-1</text>
<text x="95" y="240.1">C3-2</text>
<text x="99" y="242.7">C4-2</text>
<text x="108.1" y="243.8">(0.2925,0.2803)</text>
<text x="113.2" y="241.2">9000K</text>
<text x="93.4" y="250.1">14000K</text>
<text x="88.2" y="252.5">(0.2731,0.2575)</text>
</g>
<g font-size="2">
<text x="31.5" y="51">0.50</text>
<text x="31.5" y="57.3">0.48</text>
<text x="31.5" y="54.1">0.49</text>
<text x="31.5" y="63.5">0.46</text>
<text x="31.5" y="60.4">0.47</text>
<text x="31.5" y="69.8">0.44</text>
<text x="31.5" y="66.7">0.45</text>
<text x="31.5" y="76.1">0.42</text>
<text x="31.5" y="73">0.43</text>
<text x="31.5" y="82.5">0.40</text>
<text x="31.5" y="79.4">0.41</text>
<text x="31.5" y="88.8">0.38</text>
<text x="31.5" y="85.7">0.39</text>
<text x="31.5" y="95.1">0.36</text>
<text x="31.5" y="92">0.37</text>
<text x="31.5" y="101.4">0.34</text>
<text x="31.5" y="98.3">0.35</text>
<text x="31.5" y="107.7">0.32</text>
<text x="31.5" y="104.5">0.33</text>
<text x="31.5" y="114">0.30</text>
<text x="31.5" y="110.8">0.31</text>
<text x="31.5" y="117.1">0.29</text>
<text x="31.5" y="123.4">0.27</text>
<text x="31.5" y="120.3">0.28</text>
<text x="31.5" y="129.7">0.25</text>
<text x="31.5" y="126.6">0.26</text>
<text x="31.5" y="136.1">0.23</text>
<text x="31.5" y="132.8">0.24</text>
<text x="31.5" y="142.4">0.21</text>
<text x="31.5" y="139.3">0.22</text>
<text x="31.5" y="148.7">0.19</text>
<text x="31.5" y="145.6">0.20</text>
<text x="31.5" y="155">0.17</text>
<text x="31.5" y="151.8">0.18</text>
<text x="31.5" y="161.3">0.15</text>
<text x="31.5" y="158.1">0.16</text>
<text x="35" y="164.1">0.18 0.19 0.20 0.21 0.22 0.23 0.24 0.25 0.26 0.27 0.28 0.29 0.30 0.31 0.32 0.33 0.34 0.35 0.36 0.37 0.38 0.39 0.40 0.41 0.42 0.43 0.44 0.45 0.46 0.47 0.48 0.49 0.50 0.51 0.52 0.53</text>
</g>
<g font-size="1.3">
<text x="145" y="70.3">(0.4529,0.4330)</text>
<text x="167.1" y="67.6">(0.5053,0.4420)</text>
<text x="168.5" y="71.5">I1-4</text>
<text x="128" y="75.3">(0.4130,0.4170)</text>
<text x="139.6" y="77">H1-2</text>
<text x="143.4" y="75.6">H1-3</text>
<text x="148" y="74.6">H1-4</text>
<text x="152.1" y="73.9">I1-1</text>
<text x="154.4" y="77.6">I2-2</text>
<text x="157.6" y="73.1">I1-2</text>
<text x="159.7" y="76.4">I2-3</text>
<text x="163" y="72.3">I1-3</text>
<text x="165" y="75.6">I2-4</text>
<text x="123.3" y="83.8">G1-2</text>
<text x="129.9" y="80.8">G1-3</text>
<text x="132.9" y="82.8">H2-1</text>
<text x="135.5" y="78.1">H1-1</text>
<text x="136.7" y="81.7">H2-2</text>
<text x="140.5" y="80.3">H2-3</text>
<text x="141.5" y="83.9">H3-4</text>
<text x="144.5" y="79.4">H2-4</text>
<text x="145.8" y="82.8">I3-1</text>
<text x="149.3" y="78.1">I2-1</text>
<text x="150.9" y="82">I3-2</text>
<text x="155.8" y="81.2">I3-3</text>
<text x="161.4" y="80">I3-4</text>
<text x="108" y="84.4">(0.3647,0.3870)</text>
<text x="111.3" y="89.4">F1-3</text>
<text x="116.6" y="86.4">G1-1</text>
<text x="122" y="87.8">G2-2</text>
<text x="126.2" y="89.1">G3-3</text>
<text x="127.7" y="85.2">G2-3</text>
<text x="131.1" y="87.1">H3-1</text>
<text x="134.6" y="86.1">H3-2</text>
<text x="135.1" y="89.7">H4-3</text>
<text x="138.3" y="84.9">H3-3</text>
<text x="138.5" y="88.5">H4-4</text>
<text x="142.7" y="87.4">I4-1</text>
<text x="147.5" y="86.6">I4-2</text>
<text x="152.6" y="85.8">I4-3</text>
<text x="158.2" y="84.7">I4-4</text>
<text x="158.3" y="89.3">(0.4715,0.3875)</text>
<text x="160.4" y="87.5">2300K</text>
<text x="95.1" y="93.3">(0.3328,0.3600)</text>
<text x="102.3" y="94.9">F1-1</text>
<text x="106.5" y="95.7">F2-2</text>
<text x="106.6" y="92.2">F1-2</text>
<text x="110.4" y="93.5">F2-3</text>
<text x="114.4" y="94.8">G3-1</text>
<text x="115.5" y="90.8">G2-1</text>
<text x="120" y="91.9">G3-2</text>
<text x="124.3" y="93.5">G4-3</text>
<text x="127.1" y="95.7">3500K</text>
<text x="128.6" y="91.5">H4-1</text>
<text x="131.9" y="90.5">H4-2</text>
<text x="137.2" y="93.3">(0.4232,0.3740)</text>
<text x="139.6" y="91.8">2900K</text>
<text x="81.7" y="102">(0.3035,0.3325)</text>
<text x="94.5" y="100.6">E1-2</text>
<text x="98.6" y="100.9">E2-3</text>
<text x="98.6" y="97.7">E1-3</text>
<text x="101.9" y="101.7">F3-1</text>
<text x="102.2" y="98.4">F2-1</text>
<text x="105.7" y="99.3">F3-2</text>
<text x="109.2" y="100.7">F4-3</text>
<text x="109.8" y="97">F3-3</text>
<text x="113.5" y="98.4">G4-1</text>
<text x="118.7" y="96">G4-2</text>
<text x="124.7" y="97.4">(0.3927,0.3614)</text>
<text x="86.8" y="105.9">D1-3</text>
<text x="90" y="103.3">E1-1</text>
<text x="90.9" y="106.1">E2-1</text>
<text x="94.7" y="106.4">E3-2</text>
<text x="94.8" y="103.6">E2-2</text>
<text x="98.6" y="104">E3-3</text>
<text x="98.7" y="106.9">E4-3</text>
<text x="102.1" y="105">F4-1</text>
<text x="105.6" y="102.8">F4-2</text>
<text x="109.2" y="104.8">(0.3559,0.3380)</text>
<text x="111.5" y="102.9">4500K</text>
<text x="72.6" y="109.4">(0.2810,0.3090)</text>
<text x="77.6" y="113.3">C1-3</text>
<text x="80.3" y="110.8">D1-1</text>
<text x="81.9" y="113.2">D2-1</text>
<text x="83.8" y="108.3">D1-2</text>
<text x="84.8" y="111">D2-2</text>
<text x="85.7" y="113.5">D3-2</text>
<text x="87.7" y="108.8">D2-3</text>
<text x="88.3" y="111.3">D3-3</text>
<text x="89.1" y="113.8">D4-3</text>
<text x="91.6" y="108.8">E3-1</text>
<text x="91.9" y="111.6">E4-1</text>
<text x="95.3" y="109.2">E4-2</text>
<text x="98.7" y="110.3">(0.3319,0.3200)</text>
<text x="101.2" y="108.6">5500K</text>
<text x="62.6" y="118.5">(0.2556,2795)</text>
<text x="70.1" y="119.4">C1-1</text>
<text x="74" y="116.6">C1-2</text>
<text x="75.5" y="118.2">C2-2</text>
<text x="78.8" y="115.5">C2-3</text>
<text x="80.1" y="118">C3-3</text>
<text x="82.6" y="115.4">D3-1</text>
<text x="83.7" y="117.7">D4-1</text>
<text x="86.6" y="116">D4-2</text>
<text x="89.5" y="117.4">(0.3095,0.2980)</text>
<text x="92.1" y="115.7">7000K</text>
<text x="66.7" y="122.7">B1-3</text>
<text x="69" y="124.3">B2-3</text>
<text x="72.1" y="121.3">C2-1</text>
<text x="73.8" y="123.2">C3-1</text>
<text x="75.6" y="125.2">C4-1</text>
<text x="77.2" y="120.4">C3-2</text>
<text x="78.7" y="122.3">C4-2</text>
<text x="81.3" y="120.1">C4-3</text>
<text x="81.9" y="122.9">(0.2925,0.2803)</text>
<text x="84.2" y="121.2">9000K</text>
<text x="50.9" y="130.4">(0.2300,0.2428)</text>
<text x="59.6" y="130.3">B1-1</text>
<text x="62" y="131.5">B2-1</text>
<text x="63.2" y="126.7">B1-2</text>
<text x="65.3" y="128.1">B2-2</text>
<text x="67.8" y="129.3">B3-2</text>
<text x="69.9" y="130.7">B4-2</text>
<text x="70.9" y="126.2">B3-3</text>
<text x="72.9" y="127.9">B4-3</text>
<text x="74.4" y="130.1">(0.2731,2575)</text>
<text x="76.4" y="128.4">14000K</text>
<text x="53.9" y="137">A1-2</text>
<text x="56.6" y="133.9">A1-3</text>
<text x="56.6" y="138">A2-2</text>
<text x="59.2" y="135.1">A2-3</text>
<text x="61.5" y="135.6">A3-3</text>
<text x="63.7" y="136.6">A4-3</text>
<text x="64.3" y="132.6">B3-1</text>
<text x="66.5" y="133.9">B4-1</text>
<text x="67.3" y="136.9">40000K</text>
<text x="42.4" y="143">(0.2100,0.2100)</text>
<text x="51" y="140.5">A1-1</text>
<text x="53.4" y="141.1">A2-1</text>
<text x="56.2" y="141.4">A3-1</text>
<text x="58.9" y="138.6">A3-2</text>
<text x="58.9" y="142.2">A4-1</text>
<text x="61.5" y="139.4">A4-2</text>
<text x="66" y="138.8">(0.2524,2300)</text>
<text x="58.4" y="146.9">(0.2360,0.2050)</text>
<text x="60.7" y="144.9">70000K</text>
</g>
</svg>
